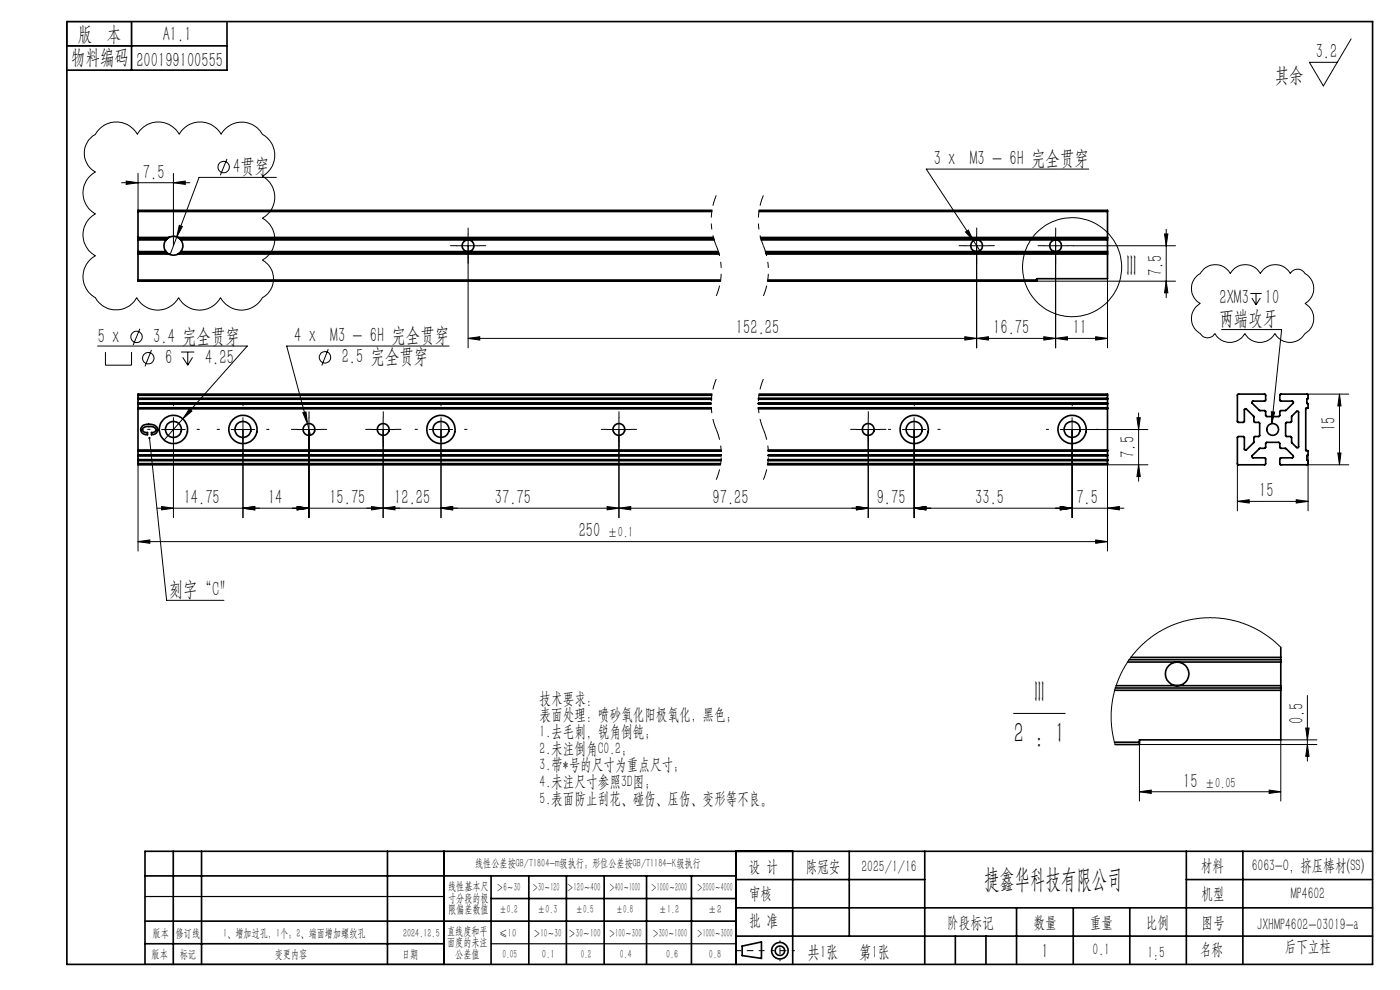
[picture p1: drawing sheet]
<svg xmlns="http://www.w3.org/2000/svg" width="297mm" height="210mm" viewBox="0 0 297 210" stroke-linecap="round" stroke-linejoin="round" font-family="sans-serif">
<g fill="none" stroke="#000" stroke-width=".21">
<path d="M286.6 8.2l-5.9 10-2.9-5h5.9M20.8 27.7a5.1 5.1 0 0 1 8.3 .8 5.1 5.1 0 0 1 8.9 0 5.1 5.1 0 0 1 8.9 0 5 5 0 0 1 8.8 0 5.1 5.1 0 0 1 0 8.9 5.1 5.1 0 0 1 0 8.9 5.1 5.1 0 0 1 0 8.9 4.5 4.5 0 0 1 0 7.9 5.1 5.1 0 0 1-8.9 0 5.1 5.1 0 0 1-8.9 0 5.1 5.1 0 0 1-8.9 0 5 5 0 0 1-8.8 0 5.1 5.1 0 0 1 0-8.9 5.1 5.1 0 0 1 0-8.8 5.1 5.1 0 0 1 0-8.9 4.5 4.5 0 0 1 0-8zM25.8 38.8h14.5M26.8 38.4l2.5 .4-2.5 .3zM29.3 36.8v7.8M36.8 38.8l2.5-.4v.7zM36.8 36.8v15.3M48.2 33.7l-1.5 3.5M58.6 37.6h-16.4l-4.7 12.7M231 35.9h-34.5l10 15.2M35.9 50.3l.3-.1a2.04 2.04 0 0 1 2.1 .7M37.5 50.3l-1.4 3.7"/>
<path d="M38 47.8l.7 .2-1.2 2.3zM96.8 52.1h5M99.3 49.6v24.2M204.7 52.1h5M204.8 49.2l.6-.4 1.1 2.3zM206.5 51.1l1.4 2.1M207.2 49.6v24.2M219.9 59.6h29.5M221.4 52.1h5M223.9 49.6v24.2M227.7 52.1h21.7M235 59.1v14.7"/>
<path d="M247.1 49.6h.7l-.4 2.5zM247.4 48.6v14.5M247.4 59.6l.4 2.5h-.7zM254 58.5l.6-.5a3.6 3.6 0 0 1 6.4 0 3.7 3.7 0 0 1 6.4 0 3.6 3.6 0 0 1 6.3 0 1.77 1.77 0 0 1 3.1 0 3.6 3.6 0 0 1 0 6.4 3.7 3.7 0 0 1 0 6.4 3.6 3.6 0 0 1-6.3 0 3.7 3.7 0 0 1-6.4 0 3.6 3.6 0 0 1-6.4 0 1.77 1.77 0 0 1-3.1 0 3.7 3.7 0 0 1 0-6.4 3.6 3.6 0 0 1-.6-5.9zM20.7 73.4h31.8l-13.7 15.5M22.4 74.7v2.8h5.5v-2.8M29.7 69.7l-1.4 3.5M32.1 74.3l-1.3 3.4M38.4 74.7h2.8M38.8 75.8l1 1.7M39.8 74.7v2.8M40.9 75.8l-1.1 1.7"/>
<path d="M69.6 74.1l-1.3 3.4M95.3 73.4h-34.5l4.4 16.5M99.3 71.8l2.5-.4v.7zM204.7 71.4l2.5 .4-2.5 .3zM207.2 71.8l2.5-.4v.7zM221.4 71.4l2.5 .4-2.5 .3zM223.9 71.8l2.5-.4v.7zM232.4 71.4l2.6 .4-2.6 .3zM235 71.8h-135.7M259.2 69.9h12.7l-2.1 20M265.3 62.3h2.4M265.6 63.2l.9 1.5"/>
<path d="M266.5 62.3v2.4M267.4 63.2l-.9 1.5M29.3 98.6v18.3M31.7 92.9l3.6 34.4h12.2M34.3 91.1h5M36.8 88.6v21.2M38.8 88.9l-4 4.4M40.2 86.7l.5 .5-1.9 1.7zM49 91.1h5M51.5 88.6v21.2M63 91.1h5.1M64.2 87.6l.7-.2 .3 2.5z"/>
<path d="M65.2 89.9l.7 2.4M65.5 88.6v21.2M78.8 91.1h5M81.3 88.6v21.2M91.1 91.1h4.9M93.6 88.6v21.2M128.8 91.1h5M131.3 88.6v21.2M181.7 91.1h5M184.2 88.6v21.2M191.5 91.1h4.9M193.9 88.6v21.2"/>
<path d="M224.9 91.1h18.6M227.4 88.6v21.2M241.2 88.6h.7l-.4 2.5zM241.5 98.6l.4 2.5h-.7zM241.5 87.6v14.5M243.5 98.6h-8.6v18.3M262.5 98.3v10.1M269.7 87.3l.7 .1-.6 2.5zM277.2 98.6h8.9M277.2 83.6h8.9M277.5 96.5v11.9M283.8 96.1h.7l-.3 2.5z"/>
<path d="M284.2 83.6l.3 2.5h-.7zM284.2 83.6v15M29.3 114.9l2.5-.4v.7zM29.3 114.9h205.6M33.3 107.8h205.1M34.3 107.4l2.5 .4-2.5 .4zM51.5 107.8l2.5-.4v.8zM63 107.4l2.5 .4-2.5 .4zM78.8 107.4l2.5 .4-2.5 .4zM81.3 107.8l2.5-.4v.8zM93.6 107.8l2.4-.4v.8zM128.8 107.4l2.5 .4-2.5 .4z"/>
<path d="M131.3 107.8l2.5-.4v.8zM181.7 107.4l2.5 .4-2.5 .4zM193.9 107.8l2.5-.4v.8zM224.9 107.4l2.5 .4-2.5 .4zM232.4 114.5l2.5 .4-2.5 .3zM234.9 107.8l2.6-.4v.8zM262.5 106.4l2.5-.4v.7zM262.5 106.4h15M275 106l2.5 .4-2.5 .3zM271.7 137.3l-2.5-2.2-3.1-1.9-3-1.2-3.7-.8-3.8-.2-3.4 .5-2.9 .9-3.3 1.6-2.7 1.8-2.7 2.8-2 2.8-1.6 3.3-.8 2.9-.5 3.5 .2 3.8 .7 3M215 151.3h11M277 154.4h.7l-.3 2.5z"/>
<path d="M277.4 157.9l.3 2.5h-.7zM277.4 147.5v14M279.4 156.9h-7.7v13M279.4 157.9h-37.7v12M241.7 167.9l2.5-.3v.7zM241.7 167.9h30M269.2 167.6l2.5 .3-2.5 .4z"/>
<circle cx="47.4" cy="35.4" r="1.21"/>
<circle cx="227.4" cy="56.7" r="10.5"/>
<circle cx="29" cy="71.5" r="1.21"/>
<circle cx="31.4" cy="76" r="1.22"/>
<circle cx="69" cy="75.8" r="1.21"/>
</g>
<path d="M151.9 41.4a13.9 13.9 0 0 0 0 10.7M151.9 52.1a13.9 13.9 0 0 1 0 10.7M161.9 41.4a13.9 13.9 0 0 0 0 10.7M161.9 52.1a13.9 13.9 0 0 1 0 10.7M151.9 80.4a13.9 13.9 0 0 0 0 10.7M151.9 91.1a13.9 13.9 0 0 1 0 10.7M161.9 80.4a13.9 13.9 0 0 0 0 10.7M161.9 91.1a13.9 13.9 0 0 1 0 10.7" fill="none" stroke="#000" stroke-width=".21" stroke-dasharray="6.3 1.3 1.3 1.3 1.3 1.3" stroke-dashoffset="4" stroke-linecap="butt"/>
<g fill="none" stroke="#000" stroke-width=".35">
<path d="M14.2 4.6h277v200h-277zM14.2 9.7h34M27.9 4.6v10.3M48.2 4.6v10.3h-34M29.3 50.4v.2M29.3 53.6v.3M29.3 59.4v.2h123.5M29.3 53.4v.2M29.3 50.6v.3M29.3 44.9v5.5M29.3 50.9v2.5M29.3 53.9v5.5"/>
<path d="M29.3 50.4h6.5M29.3 50.6h6.2M29.3 44.9h121.7M29.3 59.4h123.6M29.3 53.9h6.5M29.3 53.6h6.2M29.3 53.4h5.9M29.3 50.9h5.9M35.2 53.4l.3 .2M35.2 50.9a1.89 1.89 0 0 0 0 2.5M35.5 53.6l.3 .3M35.5 50.6l-.3 .3"/>
<path d="M35.8 50.4l-.3 .2M35.8 50.4a1.96 1.96 0 0 1 1.9 0M35.8 53.9a1.96 1.96 0 0 0 1.9 0M37.7 50.4l.4 .2M37.7 50.4h113.6M37.7 53.9h114.8M38.1 53.6l-.4 .3M38.1 50.6l.2 .3M38.1 50.6h113.3M38.1 53.6h114.4M38.3 53.4l-.2 .2M38.3 50.9a1.89 1.89 0 0 1 0 2.5"/>
<path d="M38.3 53.4h114.1M38.3 50.9h113.2M151 44.6h-121.7v.3M161 44.9h73.9M161 44.6h73.9v.3M161.3 50.4h73.6M161.4 50.6h73.5M161.5 50.9h73.4M162.4 53.4h72.5M162.5 53.6h72.4M162.5 53.9h72.4M162.9 59.4h57"/>
<path d="M219.9 59.4v.2h-57.1M234.9 50.4v.2M234.9 53.6v.3M234.9 53.4v.2M234.9 50.6v.3M234.9 44.9v5.5M234.9 50.9v2.5M234.9 53.9v5.2h-15v.3M29.3 98.3v.3h123.5M29.3 84.5v.1M29.3 97.6v.1M29.3 85.6v.1"/>
<path d="M29.3 96.5v.1M29.3 86.5v.1M29.3 95.6v.1M29.3 84.6v.1M29.3 85.5v.1M29.3 97.5v.1M29.3 96.6v.1M29.3 86.6v.1M29.3 95.5v.1M29.3 83.8h121.7M29.3 84.5h121.6M29.3 98.3h123.6"/>
<path d="M29.3 97.7h123.6M29.3 84.6h121.6M29.3 97.6h123.6M29.3 86.5h121.6M29.3 85.7h121.5M29.3 85.6h121.5M29.3 95.7h123.7M29.3 96.5h123.7M29.3 96.6h123.7M29.3 86.6h121.6M29.3 95.6h123.7M29.3 84.7h121.6"/>
<path d="M29.3 85.5h121.5M29.3 97.5h123.7M29.3 96.7h123.7M29.3 86.7h121.6M29.3 95.5h123.7M29.3 83.8v.7M29.3 84.7v.8M29.3 85.7v.8M29.3 86.7v8.8M29.3 95.7v.8M29.3 96.7v.8M29.3 97.7v.6"/>
<path d="M30.2 90.4a2.31 2.31 0 0 1 3.2 .5 1.1 1.1 0 0 1-1.3 1.3v-.5a.63 .63 0 0 0 .8-.1 .63 .63 0 0 0 0-.8l-.4-.3h-.9a1.09 1.09 0 0 0-1.4 .6l.4 .6h.7v.5a1.1 1.1 0 0 1-1.3-.5 1.1 1.1 0 0 1 .2-1.3zM151 83.6h-121.7v.2M160.9 86.5h74M160.9 85.7h74M160.9 85.6h74M160.9 85.5h74M160.9 84.5h74M160.9 84.6h74M160.9 86.6h74M160.9 84.7h74M160.9 86.7h74M161 83.8h73.9"/>
<path d="M161 83.6h73.9v.2M162.9 98.3h72M162.9 97.7h72M162.9 97.6h72M162.9 97.5h72M162.9 95.5h72M163 95.7h71.9M163 96.5h71.9M163 96.6h71.9M163 95.6h71.9M163 96.7h71.9M234.9 98.3v.3h-72.1"/>
<path d="M234.9 84.5v.1M234.9 97.6v.1M234.9 85.6v.1M234.9 96.5v.1M234.9 86.5v.1M234.9 95.6v.1M234.9 84.6v.1M234.9 85.5v.1M234.9 97.5v.1M234.9 96.6v.1M234.9 86.6v.1M234.9 95.5v.1"/>
<path d="M234.9 83.8v.7M234.9 84.7v.8M234.9 85.7v.8M234.9 86.7v8.8M234.9 95.7v.8M234.9 96.7v.8M234.9 97.7v.6M274 88.3l1.1-1a.24 .24 0 0 1 .2-.1 .24 .24 0 0 1 .2 .2v7.3a.24 .24 0 0 1-.2 .3 .24 .24 0 0 1-.2-.1l-1.1-1-.1-1.2-1-.1-.2-.2v-2.6l.2-.2 1-.1zM277.4 96.6v1M277.4 84.6v1M277.4 84.6h.1M277.4 97.6h.1"/>
<path d="M277.4 85.6h.1M277.4 96.6h.1M277.4 84.6l.1-.8-.2-.2h-5.7l-.1 .1v1.2l.1 .2h2.5a.26 .26 0 0 1 .3 .2 .26 .26 0 0 1-.1 .2l-1.5 1.6h-1.2l-.2 1.2-2.7 .1-.2-.2-.1-1.1h-1.2l-1.6-1.7 .2-.3 2.6-.1v-1.4h-5.8l-.1 .1 .1 5.9h1.2l.2-.1v-2.5a.24 .24 0 0 1 .1-.3 .24 .24 0 0 1 .3 .1l1.6 1.5v1.2l1.2 .2v2.8l-1.2 .2v1.2l-1.6 1.5a.24 .24 0 0 1-.3 .1 .24 .24 0 0 1-.1-.3v-2.5l-.2-.1h-1.2l-.1 5.9 .1 .1h5.8v-1.5h-2.6l-.2-.3 1.6-1.7h1.2l.1-1.1 .2-.2 2.7 .1 .2 1.2h1.2l1.5 1.6a.26 .26 0 0 1 .1 .2 .26 .26 0 0 1-.3 .2h-2.5l-.1 .2v1.2l.1 .1h5.7l.2-.2-.1-.8M277.4 85.6l.1 .9-.5 .1v9l.5 .1-.1 .9M239.5 139.9h32.2M239.9 139.4h31.8M271.7 139.4v.5M271.7 139.9v.5M271.7 137.3v2.1M236.4 157.4h5.3M236.5 146.4h35.2M236.6 145.9h35.1"/>
<path d="M236.8 145.4h34.9M239.2 140.4h32.5M241.7 157.4v.5h-5.1M271.7 145.9v.5M271.7 145.4v.5M271.7 140.4v5M271.7 146.4v10.5h-30v.5M30.8 195.4h125.4M30.8 185.8h125.4M36.8 180.6v24M42.8 180.6v24M82.2 180.6v24"/>
<path d="M94.2 180.6v24M104.2 185.8v18.8M104.2 190.6h52M112.2 185.8v18.8M120.2 185.8v18.8M128.2 185.8v18.8M137.2 185.8v18.8M146.7 185.8v18.8M156.2 180.6v24M156.2 186.6h40M156.2 198.6h135M156.2 192.6h135"/>
<path d="M168.2 180.6v24M180.2 180.6v18M196.2 180.6v24M202.7 198.6v6M209.2 198.6v6M215.7 192.6v12M227.7 192.6v12M239.7 192.6v12M251.7 186.6h39.5M251.7 180.6v24M263.7 180.6v24M291.2 180.6h-260.4v24"/>
<path d="M30.8 200.2h63.4M157.4 200.7l4.1-.9v3.5l-4.1-.6z"/>
<circle cx="99.3" cy="52.1" r="1.24"/>
<circle cx="207.2" cy="52.2" r="1.25"/>
<circle cx="223.9" cy="52.1" r="1.25"/>
<circle cx="36.8" cy="91.1" r="1.7"/>
<circle cx="36.8" cy="91.1" r="3"/>
<circle cx="51.5" cy="91.1" r="1.7"/>
<circle cx="51.6" cy="91.1" r="3"/>
<circle cx="65.5" cy="91.1" r="1.25"/>
<circle cx="81.3" cy="91.1" r="1.27"/>
<circle cx="93.5" cy="91.1" r="3"/>
<circle cx="93.5" cy="91.1" r="1.7"/>
<circle cx="131.3" cy="91.1" r="1.25"/>
<circle cx="184.2" cy="91.1" r="1.25"/>
<circle cx="193.9" cy="91.1" r="1.69"/>
<circle cx="193.9" cy="91.1" r="3"/>
<circle cx="227.4" cy="91.1" r="1.7"/>
<circle cx="227.4" cy="91.1" r="3"/>
<circle cx="270" cy="91.1" r="1.24"/>
<circle cx="249.7" cy="142.9" r="2.5"/>
<circle cx="165.5" cy="201.7" r="1.74"/>
<circle cx="165.5" cy="201.7" r="1"/>
</g>
<path d="M97.9 52.5a1.49 1.49 0 0 1 1.3-1.8 1.49 1.49 0 0 1 1.6 1.6 1.49 1.49 0 0 1-1.9 1.3M205.7 52.5a1.5 1.5 0 0 1 1.4-1.9 1.5 1.5 0 0 1 1.6 1.7 1.5 1.5 0 0 1-1.9 1.3M222.5 52.5a1.49 1.49 0 0 1 1.3-1.8 1.49 1.49 0 0 1 1.6 1.6 1.49 1.49 0 0 1-1.8 1.3M64.1 91.5a1.5 1.5 0 0 1 1.3-1.9 1.5 1.5 0 0 1 1.6 1.6 1.5 1.5 0 0 1-1.8 1.4M79.8 91.5a1.51 1.51 0 0 1 1.4-1.9 1.51 1.51 0 0 1 1.6 1.6 1.51 1.51 0 0 1-1.9 1.4M129.9 91.5a1.5 1.5 0 0 1 1.3-1.9 1.5 1.5 0 0 1 1.6 1.6 1.5 1.5 0 0 1-1.9 1.4M182.7 91.5a1.51 1.51 0 0 1 1.4-1.9 1.51 1.51 0 0 1 1.6 1.6 1.51 1.51 0 0 1-1.9 1.4M246.8 143.7a3 3 0 0 1 2.7-3.8 3 3 0 0 1 3.2 3.3 3 3 0 0 1-3.7 2.6" fill="none" stroke="#fff" stroke-width=".21"/>
<path d="M162.1 201.7h-6" fill="none" stroke="#000" stroke-width=".21" stroke-dasharray="15.2 1.3 1.3 1.3" stroke-dashoffset="14.1"/>
<path d="M168.5 201.7h-4.8" fill="none" stroke="#000" stroke-width=".21" stroke-dasharray="15.2 1.3 1.3 1.3" stroke-dashoffset="14.7"/>
<path d="M165.5 199.6v4.2" fill="none" stroke="#000" stroke-width=".21" stroke-dasharray="15.2 1.3 1.3 1.3" stroke-dashoffset="15"/>
<path d="M14.2 4.6h13.7v5.1h-13.7zM30.8 190.2h63.4M30.8 204.6h63.4M104.2 200.2h52" fill="none" stroke="#000" stroke-width=".25"/>
<g fill="none" stroke="#000" stroke-width=".21" stroke-dasharray="15.2 1.3 1.3 1.3">
<path d="M96.8 52.1h-1.2M99.3 49.6v-1.2M99.3 54.6v1.3M101.8 52.1h1.3M204.7 52.1h-1.2M207.2 49.6v-1.2M207.2 54.6v1.3M209.7 52.1h1.3M221.5 52.1h-1.3M224 49.6v-1.2M224 54.6v1.3M226.5 52.1h1.2"/>
<path d="M31.8 91.1h-.5M36.8 86.1v-.5M36.8 96.1v.5M41.8 91.1h.5M46.6 91.1h-.5M51.6 86.1v-.5M51.6 96.1v.5M56.6 91.1h.5M63.1 91.1h-1.3M65.6 88.6v-1.3M65.6 93.6v1.2M68.1 91.1h1.2"/>
<path d="M78.8 91.1h-1.2M81.3 88.6v-1.3M81.3 93.6v1.2M83.8 91.1h1.3M88.6 91.1h-.5M93.6 86.1v-.5M93.6 96.1v.5M98.6 91.1h.5M128.8 91.1h-1.2M131.3 88.6v-1.3M131.3 93.6v1.2M133.8 91.1h1.3"/>
<path d="M181.7 91.1h-1.2M184.2 88.6v-1.3M184.2 93.6v1.2M186.7 91.1h1.3M189 91.1h-.5M194 86.1v-.5M194 96.1v.5M199 91.1h.5M222.5 91.1h-.5M227.5 86.1v-.5M227.5 96.1v.5M232.5 91.1h.5"/>
</g>
<g fill="#000">
<path d="M31.5 92.8l.2-.1v.2v-.2a.23 .23 0 0 1 .2 .2 .23 .23 0 0 1-.3 .2 .23 .23 0 0 1-.1-.3zM269.7 87.3l.7 .1-.6 2.5z"/>
<path d="M99.3 71.8l2.5-.4v.7zM204.7 71.4l2.5 .4-2.5 .3z"/>
<path d="M241.2 88.6h.7l-.4 2.5zM241.5 98.6l.4 2.5h-.7zM247.1 49.6h.7l-.4 2.5zM247.4 59.6l.4 2.5h-.7z"/>
<path d="M283.8 96.1h.7l-.3 2.5zM284.2 83.6l.3 2.5h-.7z"/>
<path d="M29.3 114.9l2.5-.4v.7zM232.4 114.5l2.5 .4-2.5 .3zM224.9 107.4l2.5 .4-2.5 .4zM234.9 107.8l2.6-.4v.8zM193.9 107.8l2.5-.4v.8zM224.9 107.4l2.5 .4-2.5 .4zM181.7 107.4l2.5 .4-2.5 .4zM193.9 107.8l2.5-.4v.8zM93.6 107.8l2.4-.4v.8zM128.8 107.4l2.5 .4-2.5 .4zM63 107.4l2.5 .4-2.5 .4zM81.3 107.8l2.5-.4v.8zM51.5 107.8l2.5-.4v.8zM63 107.4l2.5 .4-2.5 .4zM40.2 86.7l-1.4 2.2 1.9-1.7zM64.2 87.6l1 2.3-.3-2.5zM207.2 71.8l2.5-.4v.7zM221.4 71.4l2.5 .4-2.5 .3zM204.8 49.2l1.7 1.9-1.1-2.3zM38 47.8l-.5 2.5 1.2-2.3z"/>
<path d="M51.5 107.8l2.5-.4v.8zM34.3 107.4l2.5 .4-2.5 .4zM232.4 71.4l2.6 .4-2.6 .3zM223.9 71.8l2.5-.4v.7zM36.8 38.8l2.5-.4v.7zM26.8 38.4l2.5 .4-2.5 .3zM269.2 167.6l2.5 .3-2.5 .4zM241.7 167.9l2.5-.3v.7z"/>
<path d="M78.8 107.4l2.5 .4-2.5 .4zM93.6 107.8l2.4-.4v.8z"/>
<path d="M181.7 107.4l2.5 .4-2.5 .4zM131.3 107.8l2.5-.4v.8z"/>
<path d="M262.5 106.4l2.5-.4v.7zM275 106l2.5 .4-2.5 .3z"/>
<path d="M277.4 157.9l.3 2.5h-.7zM277 154.4h.7l-.3 2.5z"/>
</g>
<g font-size="6.3">
<text x="239" y="58.5">III</text>
<text x="219.5" y="148.9">III</text>
<text x="215" y="157.5">2 : 1</text>
</g>
<text font-size="5.6" x="208.8" y="188.3">捷鑫华科技有限公司</text>
<g font-size="4.4">
<text x="16.5" y="8.6">版 本</text>
<text x="34.5" y="8.6">A1.1</text>
<text x="15.1" y="13.7">物料编码</text>
<text x="28.9" y="14.2">200199100555</text>
<text x="270.5" y="17.3">其余</text>
<text x="279.1" y="12.3">3.2</text>
<text x="198.1" y="35">3 x M3 - 6H 完全贯穿</text>
<text x="30.3" y="37.9">7.5</text>
<text x="49.5" y="36.7">4贯穿</text>
<text x="246.5" y="58.5" transform="rotate(-90 246.5 58.5)">7.5</text>
<text x="258.7" y="64.5">2XM3</text>
<text x="268.3" y="64.5">10</text>
<text x="156.1" y="70.9">152.25</text>
<text x="210.7" y="70.9">16.75</text>
<text x="227.6" y="70.9">11</text>
<text x="258.7" y="69">两端攻牙</text>
<text x="20.7" y="72.8">5 x</text>
<text x="32.5" y="72.8">3.4 完全贯穿</text>
<text x="35" y="77.3">6</text>
<text x="43.5" y="77.3">4.25</text>
<text x="62.4" y="72.6">4 x M3 - 6H 完全贯穿</text>
<text x="72.5" y="77.1">2.5 完全贯穿</text>
<text x="283.3" y="91.5" transform="rotate(-90 283.3 91.5)">15</text>
<text x="240.7" y="97.1" transform="rotate(-90 240.7 97.1)">7.5</text>
<text x="39" y="106.9">14.75</text>
<text x="56.9" y="106.9">14</text>
<text x="69.9" y="106.9">15.75</text>
<text x="83.6" y="106.9">12.25</text>
<text x="105" y="106.9">37.75</text>
<text x="151.2" y="106.9">97.25</text>
<text x="186" y="106.9">9.75</text>
<text x="206.9" y="106.9">33.5</text>
<text x="228.3" y="106.9">7.5</text>
<text x="267.1" y="105.5">15</text>
<text x="122.8" y="114">250</text>
<text x="35.8" y="126.4">刻字“C&quot;</text>
<text x="276.5" y="153.6" transform="rotate(-90 276.5 153.6)">0.5</text>
<text x="251" y="167.1">15</text>
<text x="221" y="203.2">1</text>
</g>
<g font-size="3.8">
<text x="171.3" y="203.2">共1张</text>
<text x="182.3" y="203.2">第1张</text>
</g>
<g font-size="3.5">
<text x="114.5" y="149.3">技术要求：</text>
<text x="114.5" y="152.8">表面处理：喷砂氧化阳极氧化，黑色；</text>
<text x="114.5" y="156.3">1.去毛刺，锐角倒钝；</text>
<text x="114.5" y="159.9">2.未注倒角C0.2；</text>
<text x="114.5" y="163.4">3.带*号的尺寸为重点尺寸；</text>
<text x="114.5" y="166.9">4.未注尺寸参照3D图；</text>
<text x="114.5" y="170.5">5.表面防止刮花、碰伤、压伤、变形等不良。</text>
<text x="158.9" y="184.9">设 计</text>
<text x="170.9" y="184.9">陈冠安</text>
<text x="182.7" y="184.9">2025/1/16</text>
<text x="254.7" y="184.7">材料</text>
<text x="265.5" y="184.7">6063-O，挤压棒材(SS)</text>
<text x="158.9" y="190.8">审核</text>
<text x="254.9" y="190.7">机型</text>
<text x="273.8" y="190.8">MP4602</text>
<text x="158.9" y="196.5">批 准</text>
<text x="200.9" y="196.9">阶段标记</text>
<text x="219.3" y="196.9">数量</text>
<text x="231.2" y="196.9">重量</text>
<text x="243.1" y="196.9">比例</text>
<text x="254.9" y="196.9">图号</text>
<text x="266.7" y="197.3">JXHMP4602-03019-a</text>
<text x="231.8" y="202.5">0.1</text>
<text x="243.4" y="203.2">1:5</text>
<text x="254.5" y="202.5">名称</text>
<text x="272.5" y="201.8">后下立柱</text>
</g>
<g font-size="3.1">
<text x="128.9" y="114">±0.1</text>
<text x="255.6" y="167.1">±0.05</text>
</g>
<g font-size="2.5">
<text x="100.8" y="184">线性公差按GB/T1804-m级执行；形位公差按GB/T1184-K级执行</text>
<text x="95.1" y="188.8">线性基本尺</text>
<text x="95.1" y="191.3">寸分段的极</text>
<text x="105.3" y="189.1">＞6～30</text>
<text x="112.9" y="189.1">＞30～120</text>
<text x="120.2" y="188.9">＞120～400</text>
<text x="129.2" y="188.9">＞400～1000</text>
<text x="138.1" y="189.1">＞1000～2000</text>
<text x="147.8" y="189.1">＞2000～4000</text>
<text x="95.1" y="193.8">限偏差数值</text>
<text x="105.9" y="193.8">±0.2</text>
<text x="114.1" y="193.8">±0.3</text>
<text x="122.2" y="193.8">±0.5</text>
<text x="130.7" y="193.8">±0.8</text>
<text x="139.8" y="193.8">±1.2</text>
<text x="150.2" y="193.8">±2</text>
<text x="32.2" y="203.2">版本</text>
<text x="32.4" y="198.8">版本</text>
<text x="37.3" y="198.8">修订线</text>
<text x="38.1" y="203.2">标记</text>
<text x="47.3" y="198.8">1、增加过孔，1个；2、端面增加螺纹孔</text>
<text x="58.3" y="203.2">变更内容</text>
<text x="85.3" y="203.2">日期</text>
<text x="85.5" y="198.8">2024.12.5</text>
<text x="94.8" y="198.3">直线度和平</text>
<text x="94.8" y="200.7">面度的未注</text>
<text x="96.6" y="203.2">公差值</text>
<text x="105.9" y="198.7">≤10</text>
<text x="106.6" y="203.2">0.05</text>
<text x="113.2" y="198.7">＞10～30</text>
<text x="115" y="203.2">0.1</text>
<text x="120.6" y="198.7">＞30～100</text>
<text x="123.2" y="203.2">0.2</text>
<text x="129.1" y="198.7">＞100～300</text>
<text x="131.5" y="203.2">0.4</text>
<text x="138.4" y="198.7">＞300～1000</text>
<text x="141.3" y="203.2">0.6</text>
<text x="147.8" y="198.7">＞1000～3000</text>
<text x="150.4" y="203.2">0.8</text>
</g>
</svg>
